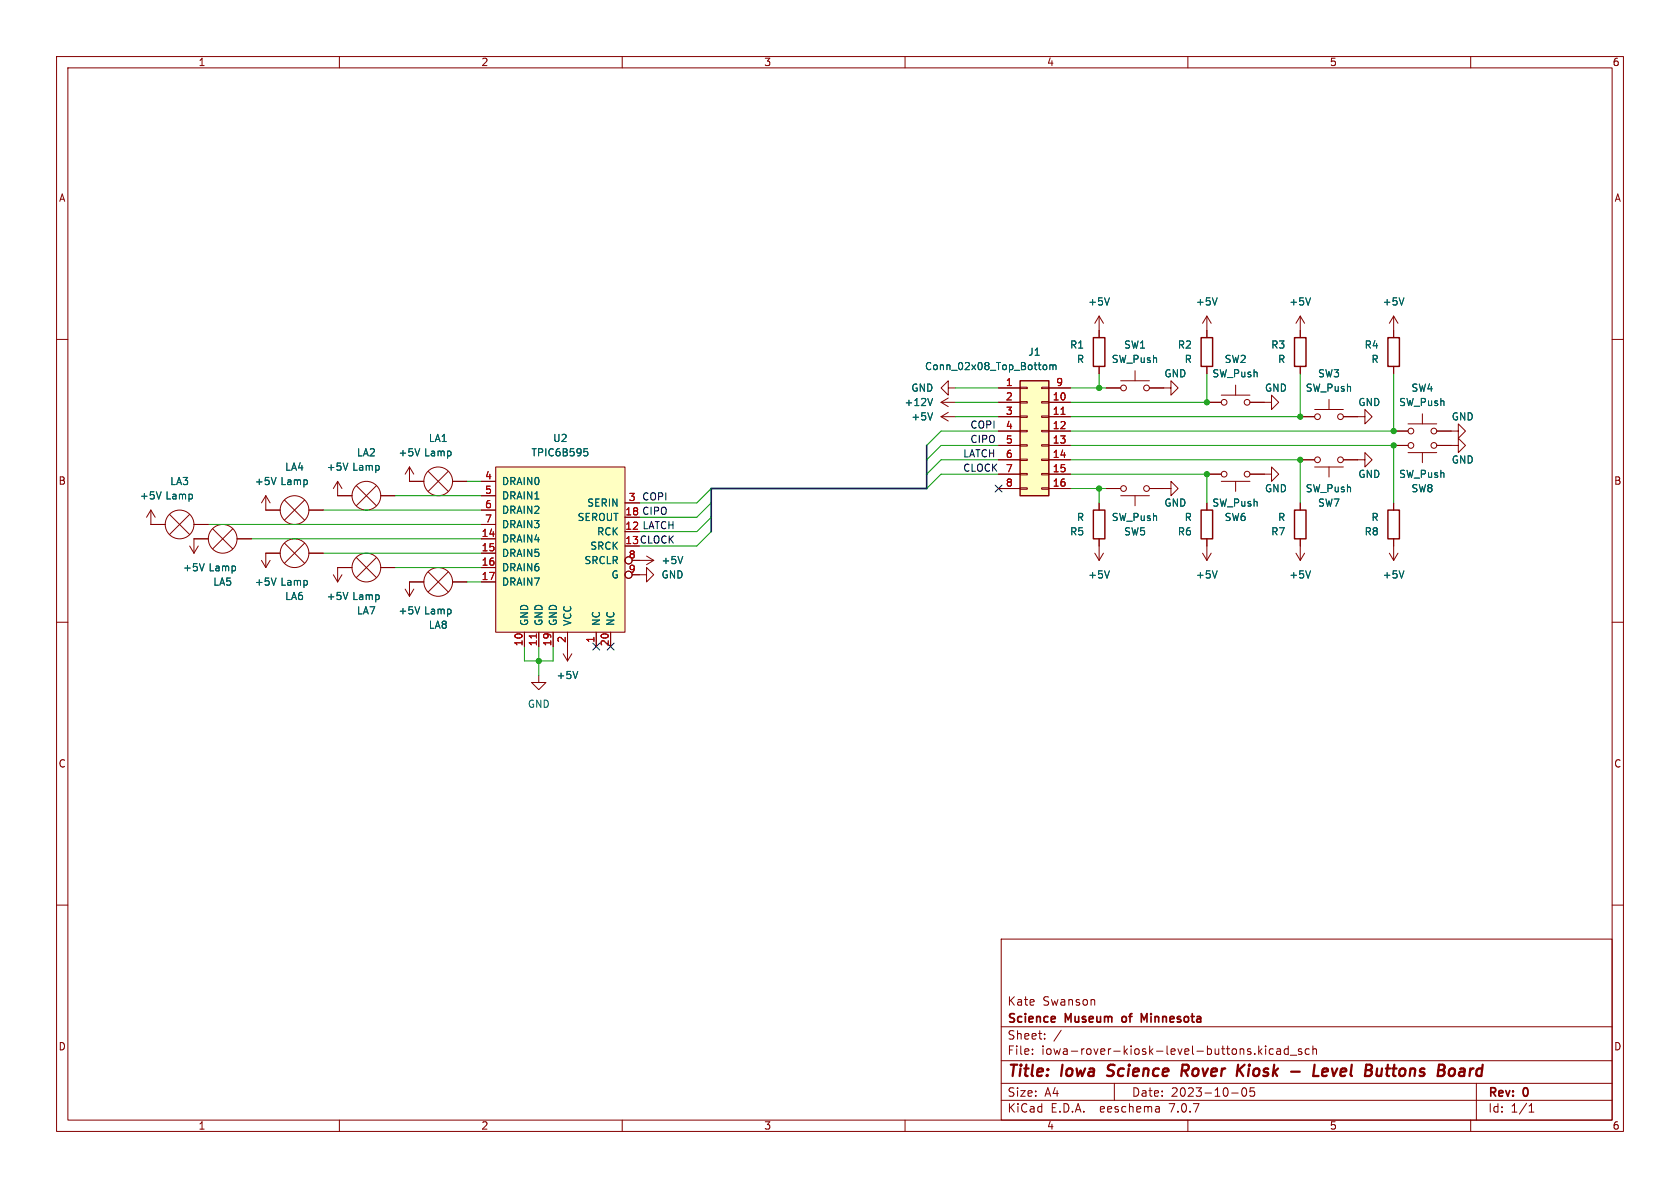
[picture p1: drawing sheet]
<svg xmlns="http://www.w3.org/2000/svg" width="297mm" height="210mm" viewBox="0 0 297 210" stroke-linecap="round" stroke-linejoin="round" font-family="sans-serif">
<g fill="none" stroke="#840000" stroke-width=".18">
<path d="M10 10h277v190h-277zM12 12h273v186h-273zM60 10v2M110 10v2M160 10v2M210 10v2M260 10v2M10 60h2M194.3 55.9v3.8M194.3 55.9l-.8 1.3M194.3 55.9l.8 1.3M213.4 55.9v3.8"/>
<path d="M213.4 55.9l-.8 1.3M213.4 55.9l.7 1.3M229.9 55.9v3.8M229.9 55.9l-.8 1.3M229.9 55.9l.7 1.3M246.4 55.9v3.8M246.4 55.9l-.8 1.3M246.4 55.9l.7 1.3M285 60h2M166.4 71.1h2.5M166.4 71.1l1.2 .8M166.4 73.7h2.5"/>
<path d="M166.4 73.7l1.2 .7M167.6 68.6v-1.3l-1.2 1.3 1.2 1.3v-1.3h1.3M167.6 70.4l-1.2 .7M167.6 72.9l-1.2 .8M176.5 71.1h3.8M176.5 68.6h3.8M176.5 73.7h3.8M176.5 76.2h3.8M176.5 78.7h3.8M180.3 78.6h1.3v.3h-1.3zM180.3 76.1h1.3v.2h-1.3zM180.3 73.5h1.3v.3h-1.3z"/>
<path d="M180.3 71h1.3v.2h-1.3zM180.3 68.5h1.3v.2h-1.3zM184.1 78.6h1.3v.3h-1.3zM184.1 76.1h1.3v.2h-1.3zM184.1 73.5h1.3v.3h-1.3zM184.1 71h1.3v.2h-1.3zM184.1 68.5h1.3v.2h-1.3zM185.4 71.1h3.8M185.4 68.6h3.8M185.4 73.7h3.8M185.4 76.2h3.8M185.4 78.7h3.8"/>
<path d="M194.3 64.8v1.2M195.6 68.6h2.5M198.1 67.3h5.1M200.7 65.5v1.8M203.2 68.6h3.8v-1.3l1.3 1.3-1.3 1.3v-1.3M213.4 71.1h2.5M213.4 64.8v1.2M215.9 69.9h5.1M218.4 68.1v1.8M221 71.1h3.8v-1.2l1.3 1.2-1.3 1.3v-1.3M229.9 64.8v1.2M229.9 73.7h2.5"/>
<path d="M232.4 72.4h5.1M234.9 70.6v1.8M237.5 73.7h3.8v-1.3l1.3 1.3-1.3 1.2v-1.2M246.4 76.2h2.5M246.4 78.7h2.5M246.4 64.8v1.2M248.9 74.9h5.1M251.5 73.2v1.7M254 78.7h3.8v1.3l1.3-1.3-1.3-1.2v1.2M254 76.2h3.8v-1.3l1.3 1.3-1.3 1.3v-1.3M26.7 90.2v2.5h2.5M26.7 90.2l-.8 1.2"/>
<path d="M26.7 90.2l.7 1.2M30 90.9l3.5 3.6M33.5 90.9l-3.5 3.6M33.5 96.5l.8 1.3M34.3 92.7h2.5M35.1 96.5l-.8 1.3M36.8 95.3h-2.5v2.5M37.6 93.5l3.5 3.5M41.1 93.5l-3.5 3.5M41.9 95.3h2.5M46.2 99.1l.8 1.2M47 87.6l-.8 1.3"/>
<path d="M47 87.6v2.6h2.5M47 87.6l.8 1.3M47.8 99.1l-.8 1.2M49.5 97.8h-2.5v2.5M50.3 88.4l3.5 3.5M50.3 96l3.5 3.6M53.8 88.4l-3.5 3.5M53.8 96l-3.5 3.6M54.6 90.2h2.5M54.6 97.8h2.5M59.7 85.1v2.5h2.5M59.7 85.1l-.8 1.3"/>
<path d="M59.7 85.1l.8 1.3M63 85.9l3.5 3.5M63 98.6l3.5 3.5M66.5 85.9l-3.5 3.5M66.5 98.6l-3.5 3.5M67.3 87.6h2.5M72.4 82.6v2.5h2.5M72.4 82.6l-.8 1.2M72.4 82.6l.8 1.2M75.7 83.3l3.5 3.6M79.2 83.3l-3.5 3.6M80 85.1h2.5"/>
<path d="M85.1 87.6h2.5M85.1 92.7h2.5M85.1 95.3h2.5M85.1 90.2h2.5M85.1 85.1h2.5M85.1 97.8h2.5M87.6 82.6h22.9v29.2h-22.9zM110.5 88.9h2.5M111.8 99.1h3.8M114.3 98.3l1.3 .8M115.6 99.1l-1.3 .7M176.5 81.3h3.8"/>
<path d="M176.5 83.8h3.8M176.5 86.4h3.8M180.3 86.2h1.3v.3h-1.3zM180.3 83.7h1.3v.2h-1.3zM180.3 81.2h1.3v.2h-1.3zM184.1 86.2h1.3v.3h-1.3zM184.1 83.7h1.3v.2h-1.3zM184.1 81.2h1.3v.2h-1.3zM185.4 81.3h3.8M185.4 83.8h3.8M185.4 86.4h3.8M193.5 97.8l.8 1.3"/>
<path d="M194.3 88.9v1.3M194.3 95.3v3.8M195.1 97.8l-.8 1.3M195.6 86.4h2.5M198.1 87.6h5.1M200.7 87.6v1.8M203.2 86.4h3.8v1.2l1.3-1.2-1.3-1.3v1.3M212.6 97.8l.8 1.3M213.4 83.8h2.5M213.4 88.9v1.3M213.4 95.3v3.8M214.1 97.8l-.7 1.3"/>
<path d="M215.9 85.1h5.1M218.4 85.1v1.8M221 83.8h3.8v1.3l1.3-1.3-1.3-1.2v1.2M229.1 97.8l.8 1.3M229.9 88.9v1.3M229.9 95.3v3.8M229.9 81.3h2.5M230.6 97.8l-.7 1.3M232.4 82.6h5.1M234.9 82.6v1.7M237.5 81.3h3.8v1.3l1.3-1.3-1.3-1.3v1.3M245.6 97.8l.8 1.3"/>
<path d="M246.4 88.9v1.3M246.4 95.3v3.8M247.1 97.8l-.7 1.3M248.9 80h5.1M251.5 80v1.8M10 110h2M58.9 101.6l.8 1.3M60.5 101.6l-.8 1.3M62.2 100.3h-2.5v2.6M67.3 100.3h2.5M71.6 104.1l.8 1.3M73.2 104.1l-.8 1.3"/>
<path d="M74.9 102.9h-2.5v2.5M75.7 101.1l3.5 3.5M79.2 101.1l-3.5 3.5M80 102.9h2.5M85.1 102.9h2.5M85.1 100.3h2.5M92.7 111.8v2.5M95.2 119.4v1.3h1.3l-1.3 1.2-1.2-1.2h1.2M95.2 111.8v2.5M97.8 111.8v2.5M99.6 115.6l.7 1.2M100.3 111.8v5"/>
<path d="M101.1 115.6l-.8 1.2M105.4 111.8v2.5M107.9 111.8v2.5M111.8 101.6h2.5v-1.3l1.3 1.3-1.3 1.3v-1.3M285 110h2M10 160h2M285 160h2M177 166h108v32h-108zM193.5 176.8v.9M60 198v2M110 198v2M160 198v2"/>
<path d="M177 194.5h108M177 191.5h108M177 187.5h108M177 181.5h108M182.5 186.3v.1M182.5 185.5v.1M184.7 183.6v.1M184.7 182.8v.1M187.6 182.1l-1.3 2M197 191.5v3M204.9 195.7l.1 .9M205 196.5l-.2 .1"/>
<path d="M205 196h-.2M210 198v2M217.7 193.2h1.2M219.7 192.4l.2-.1a.81 .81 0 0 1 .6 .6 .81 .81 0 0 1-.3 .8l-.2 .1a.81 .81 0 0 1-.3-1.4zM221.7 192.3h-.7v.7l.2-.1h.5l.1 .3-.1 .5-.2 .1-.5-.1M222.5 184.9v1.5M222.7 185.8l.4 .6M223.1 185.4l-.6 .6M223.7 184.9v.1M223.7 185.4v1M225.1 185.5l-.4-.1-.3 .3v.4l.1 .2h.6M225.7 185.5h.6l.1 .9"/>
<path d="M226.4 185.8h-.5a.29 .29 0 0 0-.2 .3 .29 .29 0 0 0 .2 .3l.5-.1M227.7 185.5l-.4-.1-.3 .3v.4l.2 .2h.5M227.7 184.9v1.5M228.1 186.5h1.1M230.1 185.5l-.4-.1-.2 .2 .1 .2 .5 .2v.3h-.6M231.5 185.5l-.5-.1-.3 .3v.4l.2 .2h.6M232.1 185.5l.2-.1 .4 .1v.9M232.1 184.9v1.5M260 198v2M261 191.5v6.5M270.3 196.6h.9M270.3 195.5l.4-.4v1.5"/>
<circle cx="198.6" cy="68.6" r=".51"/>
<circle cx="202.7" cy="68.6" r=".51"/>
<circle cx="216.4" cy="71.1" r=".51"/>
<circle cx="220.5" cy="71.1" r=".51"/>
<circle cx="232.9" cy="73.7" r=".51"/>
<circle cx="237" cy="73.7" r=".51"/>
<circle cx="249.4" cy="76.2" r=".51"/>
<circle cx="249.4" cy="78.7" r=".51"/>
<circle cx="253.5" cy="76.2" r=".51"/>
<circle cx="253.5" cy="78.7" r=".51"/>
<circle cx="31.7" cy="92.7" r="2.54"/>
<circle cx="39.4" cy="95.2" r="2.54"/>
<circle cx="52.1" cy="90.2" r="2.54"/>
<circle cx="52.1" cy="97.8" r="2.54"/>
<circle cx="64.8" cy="87.6" r="2.54"/>
<circle cx="77.5" cy="85.1" r="2.54"/>
<circle cx="111.1" cy="99.1" r=".63"/>
<circle cx="198.6" cy="86.4" r=".51"/>
<circle cx="202.7" cy="86.4" r=".51"/>
<circle cx="216.4" cy="83.8" r=".51"/>
<circle cx="220.5" cy="83.8" r=".51"/>
<circle cx="232.9" cy="81.3" r=".51"/>
<circle cx="237" cy="81.3" r=".51"/>
<circle cx="64.8" cy="100.3" r="2.54"/>
<circle cx="77.5" cy="102.9" r="2.54"/>
<circle cx="111.1" cy="101.6" r=".63"/>
</g>
<g fill="none" stroke="#840000" stroke-width=".4">
<path d="M195.7 190.1l.3 .1M196 188.4l-.1 .2v.4M209.4 189.3l.6 .9M209.8 188.2h-.7l-.3 2M209.9 189.2l-1 .1M219.1 189.1l.7 1.1M220 188.2l-1.3 1.2M232.4 188.2l-.2 2M233.8 189.5l.9-.1v-.4l-.6-.1-.3 .3v.9l.2 .1 .6-.1M235.5 188.9l.3 1.3M245 188.9h.8M245.4 188.2l-.3 1.7 .1 .2 .4 .1"/>
<path d="M258.1 189l.2-.1 .6 .1-.1 1.2M258.9 189.4h-.6a.4 .4 0 0 0-.4 .4 .4 .4 0 0 0 .3 .4l.6-.1"/>
</g>
<path d="M198.4 179.8v.7M202.8 179.2l-.5 1.1-.5-1.1v1.5" fill="none" stroke="#840000" stroke-width=".3"/>
<g fill="none" stroke="#006464" stroke-width=".18">
<path d="M196.1 52.6l-.4 1.3M215.2 52.6l-.4 1.3M231.7 52.6l-.4 1.3M248.2 52.6l-.4 1.3M74.2 79.3l-.4 1.3M103.3 79.3h.6M103.4 79.8h.3l.2 .2-.1 .5-.4 .1M164.9 70.4l-.5 1.3M164.9 73l-.5 1.2M184.5 64.6l.3-.1 .3 .2-.1 .5-.2 .1h-.3M185.6 64.6l.4-.1 .1 .2M185.6 64.5v.8"/>
<path d="M186.1 64.7l.2-.2 .3 .1 .1 .7M186.1 64.7v.6M28.5 86.9l-.4 1.3M36.1 99.6l-.4 1.3M48.8 84.4l-.4 1.3M61.5 81.9l-.4 1.2M120.7 98.4l-.4 1.2M48.8 102.2l-.4 1.2M61.5 104.7l-.4 1.3M74.2 107.3l-.4 1.2M102.1 118.7l-.4 1.3M196.1 100.9l-.4 1.3"/>
<path d="M215.2 100.9l-.4 1.3M231.7 100.9l-.4 1.3M248.2 100.9l-.4 1.3"/>
</g>
<path d="M193.3 59.7h2v5.1h-2zM212.3 59.7h2.1v5.1h-2.1zM228.9 59.7h2v5.1h-2zM245.4 59.7h2v5.1h-2zM180.3 67.3h5.1v20.3h-5.1zM193.3 90.2h2v5.1h-2zM212.3 90.2h2.1v5.1h-2.1zM228.9 90.2h2v5.1h-2zM245.4 90.2h2v5.1h-2z" fill="none" stroke="#840000" stroke-width=".25"/>
<g fill="#ffffc2" stroke="#ffffc2" stroke-width=".18">
<path d="M180.3 67.3h5.1v20.3h-5.1z"/>
<path d="M87.6 82.6h22.9v29.2h-22.9z"/>
</g>
<path d="M187.6 73.2h.7M94.8 112.1v.7" fill="none" stroke="#a90000" stroke-width=".18"/>
<path d="M163.8 78.7v7.7h-38.1v7.6" fill="none" stroke="#000084" stroke-width=".3"/>
<g fill="none" stroke="#009600" stroke-width=".18">
<path d="M168.9 68.6h7.6M168.9 73.7h7.6M168.9 71.1h7.6M176.5 76.2h-10.1l-2.6 2.5M176.5 78.7h-10.1l-2.6 2.6M189.2 68.6h6.4M189.2 78.7h57.2v10.2M194.3 66v2.6M213.4 66v5.1h-24.2M229.9 66v7.7h-40.7M246.4 66v10.2h-57.2M36.8 92.7h48.3"/>
<path d="M44.4 95.3h40.7M57.1 97.8h28M57.1 90.2h28M69.8 87.6h15.3M82.5 85.1h2.6M125.7 94l-2.5 2.5h-10.2M125.7 88.9l-2.5 2.5h-10.2M125.7 91.4l-2.5 2.6h-10.2M125.7 86.4l-2.5 2.5h-10.2M176.5 81.3h-10.1l-2.6 2.5M176.5 83.8h-10.1l-2.6 2.6M189.2 81.3h40.7v7.6"/>
<path d="M189.2 83.8h24.2v5.1M189.2 86.4h6.4M194.3 86.4v2.5M69.8 100.3h15.3M82.5 102.9h2.6M92.7 114.3v2.5h5.1v-2.5M95.2 114.3v5.1"/>
</g>
<path d="M175.9 85.8l1.2 1.2M177.1 85.8l-1.2 1.2M104.8 113.7l1.2 1.2M106 113.7l-1.2 1.2M107.3 113.7l1.3 1.2M108.6 113.7l-1.3 1.2" fill="none" stroke="#000084" stroke-width=".18"/>
<g fill="#009600" stroke="#009600" stroke-width=".18">
<circle cx="229.9" cy="73.7" r=".46"/>
<circle cx="229.9" cy="81.3" r=".46"/>
<circle cx="213.4" cy="71.1" r=".46"/>
<circle cx="213.4" cy="83.8" r=".46"/>
<circle cx="246.4" cy="78.7" r=".46"/>
<circle cx="246.4" cy="76.2" r=".46"/>
<circle cx="194.3" cy="86.4" r=".46"/>
<circle cx="194.3" cy="68.6" r=".46"/>
<circle cx="95.2" cy="116.8" r=".46"/>
</g>
<g font-size="2.8" fill="#840000">
<text x="178" y="190.9">Title:</text>
<text x="187.7" y="190.9">Iowa</text>
<text x="196.6" y="190.9">Science</text>
<text x="210.5" y="190.9">Rover</text>
<text x="221.1" y="190.9">Kiosk</text>
<text x="231.4" y="190.9">-</text>
<text x="236.2" y="190.9">Level</text>
<text x="246.2" y="190.9">Buttons</text>
<text x="259.8" y="190.9">Board</text>
</g>
<g font-size="2.1" fill="#840000">
<text x="178" y="178">Kate</text>
<text x="184.3" y="178">Swanson</text>
<text x="178" y="184">Sheet:</text>
<text x="178" y="181.2">Science</text>
<text x="188.4" y="181.2">Museum</text>
<text x="199.1" y="181.2">of</text>
<text x="203" y="181.2">Minnesota</text>
<text x="178" y="186.7">File:</text>
<text x="184.1" y="186.7">iowa-rover-kiosk-level-buttons.kicad_sch</text>
<text x="178" y="196.9">KiCad</text>
<text x="178" y="194.1">Size:</text>
<text x="184.7" y="194.1">A4</text>
<text x="185.7" y="196.9">E.D.A.</text>
<text x="194.6" y="196.9">eeschema</text>
<text x="200" y="194.1">Date:</text>
<text x="207" y="196.9">7.0.7</text>
<text x="207" y="194.1">2023-10-05</text>
<text x="263" y="194.3">Rev:</text>
<text x="263" y="196.9">Id:</text>
<text x="267.1" y="196.9">1/1</text>
<text x="269.4" y="194.3">0</text>
</g>
<g font-size="1.8" fill="#840000">
<text x="35" y="11.9">1</text>
<text x="85" y="11.9">2</text>
<text x="135" y="11.9">3</text>
<text x="185" y="11.9">4</text>
<text x="235" y="11.9">5</text>
<text x="285" y="11.9">6</text>
<text x="10.3" y="35.9">A</text>
<text x="285.3" y="35.9">A</text>
<text x="10.3" y="85.9">B</text>
<text x="285.3" y="85.9">B</text>
<text x="110.4" y="93.7">12 LATCH</text>
<text x="110.4" y="91.2">18 CIPO</text>
<text x="110.4" y="96.3">13 CLOCK</text>
<text x="10.3" y="135.9">C</text>
<text x="285.3" y="135.9">C</text>
<text x="10.3" y="185.9">D</text>
<text x="285.3" y="185.9">D</text>
<text x="35" y="199.9">1</text>
<text x="85" y="199.9">2</text>
<text x="135" y="199.9">3</text>
<text x="185" y="199.9">4</text>
<text x="235" y="199.9">5</text>
<text x="285" y="199.9">6</text>
</g>
<g font-size="1.8" fill="#006464">
<text x="192.3" y="54.2">+5V</text>
<text x="211.3" y="54.2">+5V</text>
<text x="227.8" y="54.2">+5V</text>
<text x="244.3" y="54.2">+5V</text>
<text x="163.4" y="65.6">Conn_02x08_Top_Bottom</text>
<text x="181.7" y="63.1">J1</text>
<text x="189.1" y="61.8">R1</text>
<text x="190.3" y="64.4">R</text>
<text x="196.4" y="64.4">SW_Push</text>
<text x="198.6" y="61.8">SW1</text>
<text x="208.1" y="61.8">R2</text>
<text x="209.3" y="64.4">R</text>
<text x="216.4" y="64.4">SW2</text>
<text x="224.6" y="61.8">R3</text>
<text x="225.8" y="64.4">R</text>
<text x="241.1" y="61.8">R4</text>
<text x="242.4" y="64.4">R</text>
<text x="159.8" y="72">+12V</text>
<text x="161" y="69.4">GND</text>
<text x="205.7" y="66.9">GND</text>
<text x="214.2" y="66.9">SW_Push</text>
<text x="223.5" y="69.4">GND</text>
<text x="230.7" y="69.4">SW_Push</text>
<text x="232.9" y="66.9">SW3</text>
<text x="240" y="72">GND</text>
<text x="247.2" y="72">SW_Push</text>
<text x="249.4" y="69.4">SW4</text>
<text x="161" y="74.5">+5V</text>
<text x="256.6" y="74.5">GND</text>
<text x="50.3" y="83.4">LA4</text>
<text x="57.7" y="83.4">+5V</text>
<text x="62.2" y="83.4">Lamp</text>
<text x="63" y="80.9">LA2</text>
<text x="70.4" y="80.9">+5V</text>
<text x="74.9" y="80.9">Lamp</text>
<text x="75.7" y="78.3">LA1</text>
<text x="93.8" y="80.9">TPIC6B595</text>
<text x="97.7" y="78.3">U2</text>
<text x="256.6" y="82.1">GND</text>
<text x="24.6" y="88.5">+5V</text>
<text x="29.1" y="88.5">Lamp</text>
<text x="30" y="86">LA3</text>
<text x="45" y="86">+5V</text>
<text x="49.5" y="86">Lamp</text>
<text x="88.6" y="86">DRAIN0</text>
<text x="88.6" y="88.5">DRAIN1</text>
<text x="103.7" y="89.8">SERIN</text>
<text x="205.7" y="89.8">GND</text>
<text x="214.2" y="89.8">SW_Push</text>
<text x="223.5" y="87.2">GND</text>
<text x="230.7" y="87.2">SW_Push</text>
<text x="232.9" y="89.8">SW7</text>
<text x="240" y="84.7">GND</text>
<text x="247.2" y="84.7">SW_Push</text>
<text x="249.4" y="87.2">SW8</text>
<text x="88.6" y="91">DRAIN2</text>
<text x="88.6" y="93.6">DRAIN3</text>
<text x="102" y="92.3">SEROUT</text>
<text x="105.5" y="94.8">RCK</text>
<text x="189.1" y="94.8">R5</text>
<text x="190.3" y="92.3">R</text>
<text x="196.4" y="92.3">SW_Push</text>
<text x="198.6" y="94.8">SW5</text>
<text x="208.1" y="94.8">R6</text>
<text x="209.3" y="92.3">R</text>
<text x="216.4" y="92.3">SW6</text>
<text x="224.6" y="94.8">R7</text>
<text x="225.8" y="92.3">R</text>
<text x="241.1" y="94.8">R8</text>
<text x="242.4" y="92.3">R</text>
<text x="32.3" y="101.2">+5V</text>
<text x="36.8" y="101.2">Lamp</text>
<text x="88.6" y="96.1">DRAIN4</text>
<text x="88.6" y="98.7">DRAIN5</text>
<text x="88.6" y="101.2">DRAIN6</text>
<text x="103.2" y="99.9">SRCLR</text>
<text x="104.3" y="97.4">SRCK</text>
<text x="116.8" y="99.9">+5V</text>
<text x="37.6" y="103.7">LA5</text>
<text x="45" y="103.7">+5V</text>
<text x="49.5" y="103.7">Lamp</text>
<text x="50.3" y="106.3">LA6</text>
<text x="57.7" y="106.3">+5V</text>
<text x="62.2" y="106.3">Lamp</text>
<text x="88.6" y="103.7">DRAIN7</text>
<text x="108" y="102.5">G</text>
<text x="116.8" y="102.5">GND</text>
<text x="192.3" y="102.5">+5V</text>
<text x="211.3" y="102.5">+5V</text>
<text x="227.8" y="102.5">+5V</text>
<text x="244.3" y="102.5">+5V</text>
<text x="63" y="108.8">LA7</text>
<text x="70.4" y="108.8">+5V</text>
<text x="74.9" y="108.8">Lamp</text>
<text x="75.7" y="111.4">LA8</text>
<text x="93.6" y="110.7" transform="rotate(-90 93.6 110.7)">GND</text>
<text x="96.1" y="110.7" transform="rotate(-90 96.1 110.7)">GND</text>
<text x="98.7" y="110.7" transform="rotate(-90 98.7 110.7)">GND</text>
<text x="101.2" y="110.7" transform="rotate(-90 101.2 110.7)">VCC</text>
<text x="106.3" y="110.7" transform="rotate(-90 106.3 110.7)">NC</text>
<text x="108.8" y="110.7" transform="rotate(-90 108.8 110.7)">NC</text>
<text x="93.2" y="125.3">GND</text>
<text x="98.3" y="120.2">+5V</text>
</g>
<g font-size="1.8" fill="#a90000">
<text x="177.7" y="68.3">1</text>
<text x="177.7" y="70.9">2</text>
<text x="186" y="70.9">10</text>
<text x="186.6" y="68.3">9</text>
<text x="177.7" y="73.4">3</text>
<text x="177.7" y="75.9">4</text>
<text x="186" y="73.4">11</text>
<text x="186" y="75.9">12</text>
<text x="177.7" y="78.5">5</text>
<text x="177.7" y="81">6</text>
<text x="177.7" y="83.6">7</text>
<text x="186" y="78.5">13</text>
<text x="186" y="81">14</text>
<text x="186" y="83.6">15</text>
<text x="85.7" y="84.8">4</text>
<text x="85.7" y="87.4">5</text>
<text x="85.7" y="89.9">6</text>
<text x="111.1" y="88.6">3</text>
<text x="177.7" y="86.1">8</text>
<text x="186" y="86.1">16</text>
<text x="85" y="95">14</text>
<text x="85.7" y="92.5">7</text>
<text x="110.4" y="93.7">12</text>
<text x="110.4" y="91.2">18</text>
<text x="85" y="97.5">15</text>
<text x="85" y="100.1">16</text>
<text x="110.4" y="96.3">13</text>
<text x="111.1" y="98.8">8</text>
<text x="111.1" y="101.3">9</text>
<text x="85" y="102.6">17</text>
<text x="100.1" y="113.7" transform="rotate(-90 100.1 113.7)">2</text>
<text x="105.2" y="113.7" transform="rotate(-90 105.2 113.7)">1</text>
<text x="92.5" y="114.3" transform="rotate(-90 92.5 114.3)">10</text>
<text x="95" y="114.3" transform="rotate(-90 95 114.3)">11</text>
<text x="97.5" y="114.3" transform="rotate(-90 97.5 114.3)">19</text>
<text x="107.7" y="114.3" transform="rotate(-90 107.7 114.3)">20</text>
</g>
<g font-size="1.8" fill="#0f0f0f">
<text x="171.4" y="75.9">COPI</text>
<text x="170.2" y="83.5">CLOCK</text>
<text x="170.2" y="80.9">LATCH</text>
<text x="171.4" y="78.4">CIPO</text>
<text x="113.4" y="88.6">COPI</text>
</g>
</svg>
